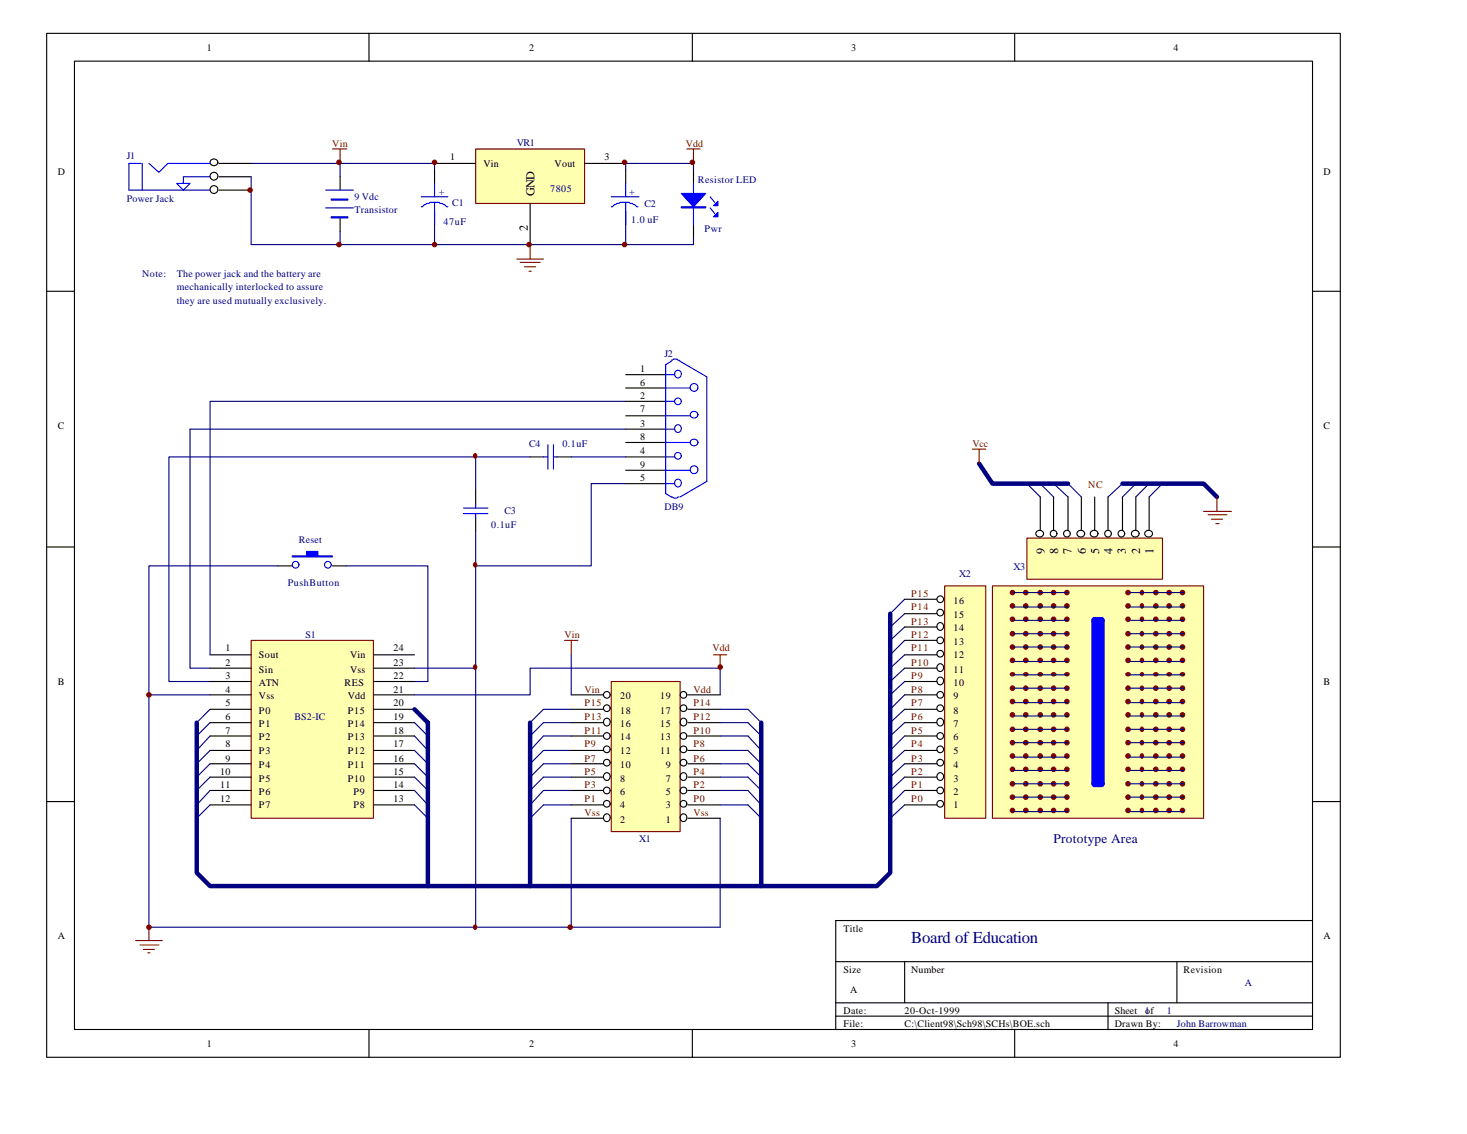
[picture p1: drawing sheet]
<svg xmlns="http://www.w3.org/2000/svg" width="279mm" height="216mm" viewBox="0 0 279 216" stroke-linecap="round" stroke-linejoin="round" font-family="sans-serif">
<g fill="none" stroke="#000" stroke-width=".21">
<path d="M8.9 6.3h246.4v195h-246.4zM14.2 11.6h235.8v184.4h-235.8zM70.3 6.3v5.3M131.9 6.3v5.3M193.3 6.3v5.3M8.9 55.5h5.3M250 55.5h5.3M8.9 104.1h5.3M250 104.1h5.3M8.9 152.6h5.3M250 152.6h5.3M250 175.3h-90.8v20.7"/>
<path d="M70.3 196v5.3M131.9 196v5.3M159.2 183.1h90.8M159.2 190.9h90.8M159.2 193.5h90.8M172.3 183.1v7.8M193.3 196v5.3M211 190.9v5.1M224.2 183.1v7.8"/>
</g>
<path d="M47.8 121.9h23.3v33.9h-23.3z" fill="#ffffb0" stroke="#800000" stroke-width=".21"/>
<g fill="none" stroke="#000" stroke-width=".21">
<path d="M64.8 33.7v2.5M64.8 41.5v2.5M119.2 71.3h7.6M119.2 73.9h7.6M119.2 76.4h7.6M119.2 79.2h7.6M90.6 93.3v2.8M90.6 98.6v2.6M101 87h2.5M106 87h2.8M119.2 81.7h7.6M119.2 84.2h7.6"/>
<path d="M119.2 87h7.6M119.2 89.5h7.6M119.2 92.1h7.6M40 124.7h7.8M40 127.2h7.8M40 129.8h7.8M40 132.3h7.8M40 135h7.8M40 137.6h7.8M71.1 124.7h7.9M71.1 127.2h7.9M71.1 129.8h7.9"/>
<path d="M71.1 132.3h7.9M71.1 135h7.9M71.1 137.6h7.9M40 140.1h7.8M40 142.9h7.8M40 145.4h7.8M40 148h7.8M40 150.5h7.8M40 153.2h7.8M71.1 140.1h7.9M71.1 142.9h7.9M71.1 145.4h7.9"/>
<path d="M71.1 148h7.9M71.1 150.5h7.9M71.1 153.2h7.9"/>
</g>
<g fill="none" stroke="#00f" stroke-width=".21">
<path d="M62 39.6h5.3M62 36.2h5.3M126.8 79.2h4.6M126.8 76.4h1.7M126.8 73.9h4.6M126.8 71.3h1.7M127.8 68.6l.5-.2h.6l5.7 3.4v19.9l-5.1 2.9M127.8 68.8l-1 .6v24.6l1.5 .8h.6l.4-.2M129.8 71.1a.68 .68 0 0 0-1.1-.5 .68 .68 0 0 0 0 1.1 .63 .63 0 0 0 .7 .2 .63 .63 0 0 0 .4-.7M131.7 78.5a.71 .71 0 0 1 1-.1 .71 .71 0 0 1 0 1.1 .71 .71 0 0 1-1-.1 .57 .57 0 0 1 0-.9zM132.9 73.7a.74 .74 0 0 0-1.1-.6 .74 .74 0 0 0 0 1.2 .74 .74 0 0 0 1.1-.5M88.3 97.8h4.6"/>
<path d="M88.3 96.7h4.6M90.6 96.1v.6M90.6 97.8v.8M103.5 87h.9M104.4 84.7v4.6M105.4 87h.6M105.4 84.7v4.6M126.8 92.1h1.7M126.8 89.5h4.6M126.8 87h1.7M126.8 84.2h4.6M126.8 81.7h1.7"/>
<path d="M129.8 81.5a.68 .68 0 0 0-1.1-.5 .68 .68 0 0 0 0 1.1 .63 .63 0 0 0 .7 .2 .63 .63 0 0 0 .4-.7M129.8 91.9a.68 .68 0 0 0-1.1-.6 .68 .68 0 0 0 0 1.2 .63 .63 0 0 0 .7 .1 .63 .63 0 0 0 .4-.6M131.7 83.8a.71 .71 0 0 1 1-.1 .71 .71 0 0 1 0 1.1 .71 .71 0 0 1-1-.1 .57 .57 0 0 1 0-.9zM132.9 89.3a.74 .74 0 0 0-1.1-.6 .74 .74 0 0 0 0 1.3 .74 .74 0 0 0 1.1-.6"/>
<circle cx="129.1" cy="76.4" r=".63"/>
<circle cx="129.1" cy="86.8" r=".63"/>
</g>
<g fill="#00f" stroke="#00f" stroke-width=".21">
<path d="M63.1 37.9h3.2v.2h-3.2z"/>
<path d="M63.1 41.3h3.2v.2h-3.2z"/>
</g>
<path d="M98.4 49.3h5.1M99.1 50h3.8M99.9 50.8h2.1M100.8 51.6h.4M101 46.6v2.7" fill="none" stroke="#800000" stroke-width=".21"/>
<path d="M116.4 129.8h13.1v28.5h-13.1z" fill="#ffffb0" stroke="#800000" stroke-width=".21"/>
<g fill="none" stroke="#000" stroke-width=".21">
<path d="M82.8 32.4v2.5M132.1 32.4v2.5M82.8 40.2v2.6M132.1 42.8v2.5M108.8 137.6h6.1M108.8 135h6.1M108.8 132.3h6.1M116.2 137.4a.68 .68 0 0 0-1-.5 .68 .68 0 0 0-.1 1.1 .63 .63 0 0 0 .8 .1 .63 .63 0 0 0 .3-.6M130.8 137.4a.68 .68 0 0 0-1-.5 .68 .68 0 0 0-.1 1.1 .63 .63 0 0 0 .8 .1 .63 .63 0 0 0 .3-.6M131 137.6h6.2M131 135h6.2M131 132.3h6.2"/>
<path d="M108.8 155.8h6.1M108.8 153.2h6.1M108.8 150.5h6.1M108.8 148h6.1M108.8 145.4h6.1M108.8 142.9h6.1M108.8 140.1h6.1M116.2 155.6a.68 .68 0 0 0-1-.5 .68 .68 0 0 0-.1 1.1 .63 .63 0 0 0 .8 .1 .63 .63 0 0 0 .3-.6M116.2 147.7a.68 .68 0 0 0-1-.5 .68 .68 0 0 0-.1 1.2 .63 .63 0 0 0 .8 .1 .63 .63 0 0 0 .3-.7M130.8 155.6a.68 .68 0 0 0-1-.5 .68 .68 0 0 0-.1 1.1 .63 .63 0 0 0 .8 .1 .63 .63 0 0 0 .3-.6M130.8 147.7a.68 .68 0 0 0-1-.5 .68 .68 0 0 0-.1 1.2 .63 .63 0 0 0 .8 .1 .63 .63 0 0 0 .3-.7M131 155.8h6.2"/>
<path d="M131 153.2h6.2M131 150.5h6.2M131 148h6.2M131 145.4h6.2M131 142.9h6.2M131 140.1h6.2"/>
<circle cx="115.6" cy="132.3" r=".63"/>
<circle cx="115.6" cy="134.8" r=".63"/>
<circle cx="130.2" cy="132.3" r=".63"/>
<circle cx="130.2" cy="134.8" r=".63"/>
<circle cx="115.6" cy="140.1" r=".63"/>
<circle cx="115.6" cy="153" r=".63"/>
<circle cx="115.6" cy="145.2" r=".63"/>
<circle cx="115.6" cy="150.5" r=".63"/>
<circle cx="115.6" cy="142.7" r=".63"/>
<circle cx="130.2" cy="140.1" r=".63"/>
<circle cx="130.2" cy="153" r=".63"/>
<circle cx="130.2" cy="150.5" r=".63"/>
<circle cx="130.2" cy="145.2" r=".63"/>
<circle cx="130.2" cy="142.7" r=".63"/>
</g>
<g fill="none" stroke="#000080" stroke-width=".21">
<path d="M108.8 87h10.4M40 135l-2.5 2.6M40 137.6l-2.5 2.5M79 137.6l2.5 2.5M108.8 137.6h-5.3l-2.5 2.5M108.8 135h-5.3l-2.5 2.6M108.8 124.7v7.6M137.2 135h5.3l2.5 2.6M137.2 137.6h5.3l2.5 2.5M137.2 127.2v5.1M40 140.1l-2.5 2.8M40 142.9l-2.5 2.5"/>
<path d="M40 145.4l-2.5 2.6M40 148l-2.5 2.5M40 150.5l-2.5 2.7M40 153.2l-2.5 2.6M79 153.2l2.5 2.6M79 150.5l2.5 2.7M79 148l2.5 2.5M79 145.4l2.5 2.6M79 142.9l2.5 2.5M79 140.1l2.5 2.8M108.8 153.2h-5.3l-2.5 2.6M108.8 150.5h-5.3l-2.5 2.7"/>
<path d="M108.8 148h-5.3l-2.5 2.5M108.8 145.4h-5.3l-2.5 2.6M108.8 142.9h-5.3l-2.5 2.5M108.8 140.1h-5.3l-2.5 2.8M108.8 155.8v20.7M137.2 140.1h5.3l2.5 2.8M137.2 142.9h5.3l2.5 2.5M137.2 145.4h5.3l2.5 2.6M137.2 148h5.3l2.5 2.5M137.2 150.5h5.3l2.5 2.7M137.2 153.2h5.3l2.5 2.6M137.2 155.8v20.7"/>
</g>
<path d="M107.5 121.9h2.6M108.8 121.9v2.8M135.9 124.7h2.5M137.2 124.7v2.5M25.8 179.1h5.1M26.7 179.9h3.6M28.4 176.5v2.6M27.3 180.8h2.1M28.2 181.4h.4" fill="none" stroke="#800000" stroke-width=".21"/>
<path d="M79 135l2.5 2.6v31.1M101 137.6v31.1M145 137.6v31.1" fill="none" stroke="#000080" stroke-width=".85"/>
<path d="M80.2 37.5h5.1M82.8 38.5h.8l.2 .2h.4l.9 .7h.2M82.8 38.5h-.9l-.2 .2h-.4l-.9 .7h-.2M82.8 34.9v2.6M82.8 38.5v4.3M132.1 34.9v7.9M135.3 39.6l.8 1M135.3 37.5l.8 1" fill="none" stroke="#00f" stroke-width=".21"/>
<g fill="#00f" stroke="#00f" stroke-width=".21">
<path d="M129.8 36.8h4.6l-2.3 2.6z" fill-rule="evenodd"/>
<path d="M136.7 40.4v.9h-.8z" fill-rule="evenodd"/>
<path d="M136.7 38.3v.9h-.8z" fill-rule="evenodd"/>
</g>
<path d="M129.8 39.4h4.6v.2h-4.6z" fill="#00f" stroke="#00f" stroke-width=".21"/>
<path d="M90.6 28.4h20.7v10.3h-20.7z" fill="#ffffb0" stroke="#800000" stroke-width=".21"/>
<path d="M82.8 31.1h7.8M101 38.7v7.9M111.3 31.1h7.9M52.9 107.7h2.8M63.3 107.7h2.7" fill="none" stroke="#000" stroke-width=".21"/>
<path d="M130.8 28.4h2.5M132.1 28.4v2.7" fill="none" stroke="#800000" stroke-width=".21"/>
<g fill="none" stroke="#000080" stroke-width=".21">
<path d="M47.8 31.1h35v1.3M119.2 31.1h12.9v1.3M47.8 46.6h35M64.8 44v2.6M82.8 42.8v3.8h49.3v-1.3M119.2 76.4h-79.2v48.3M101 87h-68.8v42.8h7.8M119.2 81.7h-83v45.5h3.8M52.9 107.7h-24.5v68.8h108.8M66 107.7h15.5v22.1h-2.5M172.3 114.1l-2.8 2.7M172.3 116.8l-2.8 2.6"/>
<path d="M172.3 119.4l-2.8 2.5M28.4 132.3h11.6M137.2 127.2h-36.2v5.1h-22M172.3 121.9l-2.8 2.8M172.3 124.7l-2.8 2.5M172.3 127.2l-2.8 2.6M172.3 129.8l-2.8 2.5M172.3 132.3l-2.8 2.7M172.3 135l-2.8 2.6M172.3 137.6l-2.8 2.5M172.3 140.1l-2.8 2.8M172.3 142.9l-2.8 2.5"/>
<path d="M172.3 145.4l-2.8 2.6M172.3 148l-2.8 2.5M172.3 150.5l-2.8 2.7M172.3 153.2l-2.8 2.6"/>
</g>
<path d="M55.7 105.8h2.7v-.8h2.1v.8h2.8v.2h-7.6z" fill-rule="evenodd" fill="#00f" stroke="#00f" stroke-width=".21"/>
<g fill="none" stroke="#00f" stroke-width=".21">
<circle cx="56.3" cy="107.5" r=".63"/>
<circle cx="62.4" cy="107.5" r=".63"/>
</g>
<path d="M169.5 116.8v49.4l-2.5 2.5h-127l-2.5-2.5v-28.6" fill="none" stroke="#000080" stroke-width=".85"/>
<g fill="#ffffb0" stroke="#800000" stroke-width=".21">
<path d="M189 111.5h40.2v44.3h-40.2z"/>
<path d="M179.9 111.5h7.8v44.3h-7.8z"/>
</g>
<g fill="none" stroke="#000" stroke-width=".21">
<path d="M172.3 119.4h6.1M172.3 116.8h6.1M172.3 114.1h6.1M179.7 119.2a.68 .68 0 0 0-1-.5 .68 .68 0 0 0-.1 1.1 .63 .63 0 0 0 .8 .1 .63 .63 0 0 0 .3-.6M172.3 137.6h6.1M172.3 135h6.1M172.3 132.3h6.1M172.3 129.8h6.1M172.3 127.2h6.1M172.3 124.7h6.1M172.3 121.9h6.1M179.7 137.4a.68 .68 0 0 0-1-.5 .68 .68 0 0 0-.1 1.1 .63 .63 0 0 0 .8 .1 .63 .63 0 0 0 .3-.6"/>
<path d="M179.7 129.5a.68 .68 0 0 0-1-.5 .68 .68 0 0 0-.1 1.2 .63 .63 0 0 0 .8 .1 .63 .63 0 0 0 .3-.7M179.7 127a.68 .68 0 0 0-1-.5 .68 .68 0 0 0-.1 1.1 .63 .63 0 0 0 .8 .2 .63 .63 0 0 0 .3-.7M172.3 153.2h6.1M172.3 150.5h6.1M172.3 148h6.1M172.3 145.4h6.1M172.3 142.9h6.1M172.3 140.1h6.1M179.7 147.7a.68 .68 0 0 0-1-.5 .68 .68 0 0 0-.1 1.2 .63 .63 0 0 0 .8 .1 .63 .63 0 0 0 .3-.7"/>
<circle cx="179.1" cy="116.6" r=".63"/>
<circle cx="179.1" cy="114.1" r=".63"/>
<circle cx="179.1" cy="132.3" r=".63"/>
<circle cx="179.1" cy="124.5" r=".63"/>
<circle cx="179.1" cy="134.8" r=".63"/>
<circle cx="179.1" cy="121.9" r=".63"/>
<circle cx="179.1" cy="140.1" r=".63"/>
<circle cx="179.1" cy="153" r=".63"/>
<circle cx="179.1" cy="145.2" r=".63"/>
<circle cx="179.1" cy="150.5" r=".63"/>
<circle cx="179.1" cy="142.7" r=".63"/>
</g>
<path d="M195.6 102.4h25.8v7.9h-25.8z" fill="#ffffb0" stroke="#800000" stroke-width=".21"/>
<g fill="none" stroke="#000" stroke-width=".21">
<path d="M40.2 30.5a.71 .71 0 0 1 1.1-.1 .71 .71 0 0 1 0 1 .71 .71 0 0 1-1.1 0 .57 .57 0 0 1 0-.9zM41.5 33.4a.74 .74 0 0 0-1.1-.5 .74 .74 0 0 0 0 1.2 .74 .74 0 0 0 1.1-.6M41.5 36a.74 .74 0 0 0-1.1-.6 .74 .74 0 0 0 0 1.3 .74 .74 0 0 0 1.1-.6M41.7 31.1h6.1M41.7 33.7h6.1M41.7 36.2h6.1M119.2 32.4v2.5M119.2 40.2v2.6M198.1 94.6v6.4M200.7 94.6v6.4M203.4 94.6v6.4M206 94.6v6.4"/>
<path d="M208.5 94.6v6.4M211 94.6v6.4M213.8 94.6v6.4M216.3 94.6v6.4M218.9 94.6v6.4M197.5 101.2a.71 .71 0 0 1 1-.1 .71 .71 0 0 1 0 1 .71 .71 0 0 1-1-.1 .57 .57 0 0 1 0-.8zM205.3 101.2a.71 .71 0 0 1 1.1-.1 .71 .71 0 0 1 0 1 .71 .71 0 0 1-1.1-.1 .57 .57 0 0 1 0-.8zM207.9 101.2a.71 .71 0 0 1 1-.1 .71 .71 0 0 1 0 1 .71 .71 0 0 1-1-.1 .57 .57 0 0 1 0-.8zM215.7 101.2a.71 .71 0 0 1 1-.1 .71 .71 0 0 1 0 1 .71 .71 0 0 1-1-.1 .57 .57 0 0 1 0-.8zM218.2 101.2a.71 .71 0 0 1 1.1-.1 .71 .71 0 0 1 0 1 .71 .71 0 0 1-1.1-.1 .57 .57 0 0 1 0-.8z"/>
<circle cx="200.7" cy="101.6" r=".63"/>
<circle cx="203.2" cy="101.6" r=".63"/>
<circle cx="211" cy="101.6" r=".63"/>
<circle cx="213.6" cy="101.6" r=".63"/>
</g>
<g fill="#800000" stroke="#800000" stroke-width=".21">
<path d="M217.3 112.5a.38 .38 0 0 1 .5 .3 .38 .38 0 0 1-.5 .4 .5 .5 0 0 1 0-.7z"/>
<path d="M217.3 115a.38 .38 0 0 1 .5 .4 .38 .38 0 0 1-.5 .3 .5 .5 0 0 1 0-.7z"/>
<path d="M217.3 117.5a.38 .38 0 0 1 .5 .4 .38 .38 0 0 1-.5 .4 .5 .5 0 0 1 0-.8z"/>
<path d="M217.3 120.3a.38 .38 0 0 1 .5 .4 .38 .38 0 0 1-.5 .3 .5 .5 0 0 1 0-.7z"/>
<path d="M217.3 122.8a.38 .38 0 0 1 .5 .4 .38 .38 0 0 1-.5 .4 .5 .5 0 0 1 0-.8z"/>
<path d="M217.3 125.4a.38 .38 0 0 1 .5 .3 .38 .38 0 0 1-.5 .4 .5 .5 0 0 1 0-.7z"/>
<path d="M217.3 130.7a.38 .38 0 0 1 .5 .3 .38 .38 0 0 1-.5 .4 .5 .5 0 0 1 0-.7z"/>
<path d="M217.3 133.2a.38 .38 0 0 1 .5 .4 .38 .38 0 0 1-.5 .3 .5 .5 0 0 1 0-.7z"/>
<path d="M217.3 135.7a.38 .38 0 0 1 .5 .4 .38 .38 0 0 1-.5 .4 .5 .5 0 0 1 0-.8z"/>
<path d="M217.3 138.5a.38 .38 0 0 1 .5 .4 .38 .38 0 0 1-.5 .3 .5 .5 0 0 1 0-.7z"/>
<path d="M217.3 141a.38 .38 0 0 1 .5 .4 .38 .38 0 0 1-.5 .4 .5 .5 0 0 1 0-.8z"/>
<path d="M217.3 143.6a.38 .38 0 0 1 .5 .3 .38 .38 0 0 1-.5 .4 .5 .5 0 0 1 0-.7z"/>
<path d="M217.3 146.1a.38 .38 0 0 1 .5 .4 .38 .38 0 0 1-.5 .3 .5 .5 0 0 1 0-.7z"/>
<path d="M217.3 148.9a.38 .38 0 0 1 .5 .3 .38 .38 0 0 1-.5 .4 .5 .5 0 0 1 0-.7z"/>
<path d="M217.3 151.4a.38 .38 0 0 1 .5 .4 .38 .38 0 0 1-.5 .3 .5 .5 0 0 1 0-.7z"/>
<path d="M217.3 153.9a.38 .38 0 0 1 .5 .4 .38 .38 0 0 1-.5 .4 .5 .5 0 0 1 0-.8z"/>
<path d="M90.3 176.2a.38 .38 0 0 1 .5 .3 .38 .38 0 0 1-.5 .4 .5 .5 0 0 1 0-.7z"/>
<path d="M90.3 86.4a.38 .38 0 0 1 .5 .4 .38 .38 0 0 1-.5 .3 .5 .5 0 0 1 0-.7z"/>
<path d="M90.3 126.6a.38 .38 0 0 1 .5 .4 .38 .38 0 0 1-.5 .4 .5 .5 0 0 1 0-.8z"/>
<path d="M90.3 107.2a.38 .38 0 0 1 .5 .3 .38 .38 0 0 1-.5 .4 .5 .5 0 0 1 0-.7z"/>
<circle cx="192.8" cy="115.4" r=".42"/>
<circle cx="200.7" cy="112.8" r=".42"/>
<circle cx="195.4" cy="112.8" r=".42"/>
<circle cx="214.8" cy="112.8" r=".42"/>
<circle cx="220.1" cy="112.8" r=".42"/>
<circle cx="222.7" cy="112.8" r=".42"/>
<circle cx="225.2" cy="112.8" r=".42"/>
<circle cx="214.8" cy="115.4" r=".42"/>
<circle cx="220.1" cy="115.4" r=".42"/>
<circle cx="222.7" cy="115.4" r=".42"/>
<circle cx="225.2" cy="115.4" r=".42"/>
<circle cx="214.8" cy="117.9" r=".42"/>
<circle cx="220.1" cy="117.9" r=".42"/>
<circle cx="222.7" cy="117.9" r=".42"/>
<circle cx="225.2" cy="117.9" r=".42"/>
<circle cx="214.8" cy="120.7" r=".42"/>
<circle cx="220.1" cy="120.7" r=".42"/>
<circle cx="222.7" cy="120.6" r=".42"/>
<circle cx="225.2" cy="120.6" r=".42"/>
<circle cx="214.8" cy="123.2" r=".42"/>
<circle cx="220.1" cy="123.2" r=".42"/>
<circle cx="222.7" cy="123.2" r=".42"/>
<circle cx="225.2" cy="123.2" r=".42"/>
<circle cx="214.8" cy="125.7" r=".42"/>
<circle cx="220.1" cy="125.7" r=".42"/>
<circle cx="222.7" cy="125.7" r=".42"/>
<circle cx="225.2" cy="125.7" r=".42"/>
<circle cx="214.9" cy="128.4" r=".38"/>
<circle cx="217.5" cy="128.4" r=".32"/>
<circle cx="220.2" cy="128.4" r=".38"/>
<circle cx="222.7" cy="128.4" r=".38"/>
<circle cx="225.3" cy="128.4" r=".38"/>
<circle cx="214.8" cy="131" r=".42"/>
<circle cx="220.1" cy="131" r=".42"/>
<circle cx="222.7" cy="131" r=".42"/>
<circle cx="225.2" cy="131" r=".42"/>
<circle cx="214.8" cy="133.6" r=".42"/>
<circle cx="220.1" cy="133.6" r=".42"/>
<circle cx="222.7" cy="133.6" r=".42"/>
<circle cx="225.2" cy="133.6" r=".42"/>
<circle cx="214.8" cy="136.1" r=".42"/>
<circle cx="220.1" cy="136.1" r=".42"/>
<circle cx="222.7" cy="136.1" r=".42"/>
<circle cx="225.2" cy="136.1" r=".42"/>
<circle cx="214.8" cy="138.9" r=".42"/>
<circle cx="220.1" cy="138.9" r=".42"/>
<circle cx="222.7" cy="138.9" r=".42"/>
<circle cx="225.2" cy="138.9" r=".42"/>
<circle cx="214.8" cy="141.4" r=".42"/>
<circle cx="220.1" cy="141.4" r=".42"/>
<circle cx="222.7" cy="141.4" r=".42"/>
<circle cx="225.2" cy="141.4" r=".42"/>
<circle cx="214.8" cy="143.9" r=".42"/>
<circle cx="220.1" cy="143.9" r=".42"/>
<circle cx="222.7" cy="143.9" r=".42"/>
<circle cx="225.2" cy="143.9" r=".42"/>
<circle cx="214.8" cy="146.5" r=".42"/>
<circle cx="220.1" cy="146.5" r=".42"/>
<circle cx="222.7" cy="146.5" r=".42"/>
<circle cx="225.2" cy="146.5" r=".42"/>
<circle cx="214.8" cy="149.2" r=".42"/>
<circle cx="220.1" cy="149.2" r=".42"/>
<circle cx="222.7" cy="149.2" r=".42"/>
<circle cx="225.2" cy="149.2" r=".42"/>
<circle cx="214.8" cy="151.8" r=".42"/>
<circle cx="220.1" cy="151.8" r=".42"/>
<circle cx="222.7" cy="151.8" r=".42"/>
<circle cx="225.2" cy="151.8" r=".42"/>
<circle cx="214.8" cy="154.3" r=".42"/>
<circle cx="220.1" cy="154.3" r=".42"/>
<circle cx="222.7" cy="154.3" r=".42"/>
<circle cx="225.2" cy="154.3" r=".42"/>
<circle cx="192.8" cy="154.3" r=".42"/>
<circle cx="195.4" cy="154.3" r=".42"/>
<circle cx="198.1" cy="154.3" r=".42"/>
<circle cx="200.7" cy="154.3" r=".42"/>
<circle cx="203.2" cy="154.3" r=".42"/>
<circle cx="192.8" cy="151.8" r=".42"/>
<circle cx="195.4" cy="151.8" r=".42"/>
<circle cx="198.1" cy="151.8" r=".42"/>
<circle cx="200.7" cy="151.8" r=".42"/>
<circle cx="203.2" cy="151.8" r=".42"/>
<circle cx="192.8" cy="149.2" r=".42"/>
<circle cx="195.4" cy="149.2" r=".42"/>
<circle cx="198.1" cy="149.2" r=".42"/>
<circle cx="200.7" cy="149.2" r=".42"/>
<circle cx="203.2" cy="149.2" r=".42"/>
<circle cx="192.8" cy="146.5" r=".42"/>
<circle cx="195.4" cy="146.5" r=".42"/>
<circle cx="198.1" cy="146.5" r=".42"/>
<circle cx="200.7" cy="146.5" r=".42"/>
<circle cx="203.2" cy="146.5" r=".42"/>
<circle cx="192.8" cy="143.9" r=".42"/>
<circle cx="195.4" cy="143.9" r=".42"/>
<circle cx="198.1" cy="143.9" r=".42"/>
<circle cx="200.7" cy="143.9" r=".42"/>
<circle cx="203.2" cy="143.9" r=".42"/>
<circle cx="192.8" cy="141.4" r=".42"/>
<circle cx="195.4" cy="141.4" r=".42"/>
<circle cx="198.1" cy="141.4" r=".42"/>
<circle cx="200.7" cy="141.4" r=".42"/>
<circle cx="203.2" cy="141.4" r=".42"/>
<circle cx="192.8" cy="138.9" r=".42"/>
<circle cx="195.4" cy="138.9" r=".42"/>
<circle cx="198.1" cy="138.9" r=".42"/>
<circle cx="200.7" cy="138.9" r=".42"/>
<circle cx="203.2" cy="138.9" r=".42"/>
<circle cx="192.8" cy="136.1" r=".42"/>
<circle cx="195.4" cy="136.1" r=".42"/>
<circle cx="198.1" cy="136.1" r=".42"/>
<circle cx="200.7" cy="136.1" r=".42"/>
<circle cx="203.2" cy="136.1" r=".42"/>
<circle cx="192.8" cy="133.6" r=".42"/>
<circle cx="195.4" cy="133.6" r=".42"/>
<circle cx="198.1" cy="133.6" r=".42"/>
<circle cx="200.7" cy="133.6" r=".42"/>
<circle cx="203.2" cy="133.6" r=".42"/>
<circle cx="192.8" cy="131" r=".42"/>
<circle cx="195.4" cy="131" r=".42"/>
<circle cx="198.1" cy="131" r=".42"/>
<circle cx="200.7" cy="131" r=".42"/>
<circle cx="203.2" cy="131" r=".42"/>
<circle cx="192.9" cy="128.4" r=".38"/>
<circle cx="195.4" cy="128.4" r=".38"/>
<circle cx="198.2" cy="128.4" r=".38"/>
<circle cx="200.7" cy="128.4" r=".38"/>
<circle cx="203.3" cy="128.4" r=".38"/>
<circle cx="192.8" cy="125.7" r=".42"/>
<circle cx="195.4" cy="125.7" r=".42"/>
<circle cx="198.1" cy="125.7" r=".42"/>
<circle cx="200.7" cy="125.7" r=".42"/>
<circle cx="203.2" cy="125.7" r=".42"/>
<circle cx="192.8" cy="123.2" r=".42"/>
<circle cx="195.4" cy="123.2" r=".42"/>
<circle cx="198.1" cy="123.2" r=".42"/>
<circle cx="200.7" cy="123.2" r=".42"/>
<circle cx="203.2" cy="123.2" r=".42"/>
<circle cx="192.8" cy="120.6" r=".42"/>
<circle cx="195.4" cy="120.6" r=".42"/>
<circle cx="198.1" cy="120.7" r=".42"/>
<circle cx="200.7" cy="120.7" r=".42"/>
<circle cx="203.2" cy="120.7" r=".42"/>
<circle cx="192.8" cy="117.9" r=".42"/>
<circle cx="195.4" cy="117.9" r=".42"/>
<circle cx="198.1" cy="117.9" r=".42"/>
<circle cx="200.7" cy="117.9" r=".42"/>
<circle cx="203.2" cy="117.9" r=".42"/>
<circle cx="195.4" cy="115.4" r=".42"/>
<circle cx="198.1" cy="115.4" r=".42"/>
<circle cx="200.7" cy="115.4" r=".42"/>
<circle cx="203.2" cy="115.4" r=".42"/>
<circle cx="198.1" cy="112.8" r=".42"/>
<circle cx="192.8" cy="112.8" r=".42"/>
<circle cx="203.2" cy="112.8" r=".42"/>
<circle cx="100.8" cy="46.6" r=".42"/>
<circle cx="82.8" cy="30.9" r=".42"/>
<circle cx="119" cy="30.9" r=".42"/>
<circle cx="82.8" cy="46.6" r=".42"/>
<circle cx="64.6" cy="46.6" r=".42"/>
<circle cx="119" cy="46.6" r=".42"/>
<circle cx="108.6" cy="176.5" r=".42"/>
<circle cx="28.4" cy="176.5" r=".42"/>
<circle cx="137.2" cy="127" r=".42"/>
<circle cx="28.4" cy="132.3" r=".42"/>
<circle cx="131.9" cy="30.9" r=".42"/>
<circle cx="64.6" cy="30.9" r=".42"/>
<circle cx="47.6" cy="36.2" r=".42"/>
</g>
<g fill="none" stroke="#000080" stroke-width=".21">
<path d="M47.8 33.7v12.9M64.8 31.1v2.6M119.2 31.1v1.3M119.2 42.8v3.8M90.6 87v6.3M119.2 92.1h-6.6v15.6h-22M195.6 92.1l2.5 2.5M198.1 92.1l2.6 2.5M200.7 92.1l2.7 2.5M203.4 92.1l2.6 2.5M213.8 92.1l-2.8 2.5M216.3 92.1l-2.5 2.5"/>
<path d="M218.9 92.1l-2.6 2.5M221.4 92.1l-2.5 2.5M90.6 101.2v75.3M193 112.8h10.4M193 115.6h10.4M193 118.1h10.4M215.1 112.8h10.3M215.1 115.6h10.3M215.1 118.1h10.3M79 127.2h11.6M193 120.6h10.4M193 123.2h10.4"/>
<path d="M193 125.9h10.4M193 128.5h10.4M193 131h10.4M193 133.8h10.4M193 136.3h10.4M193 138.9h10.4M215.1 120.6h10.3M215.1 123.2h10.3M215.1 125.9h10.3M215.1 128.5h10.3M215.1 131h10.3M215.1 133.8h10.3"/>
<path d="M215.1 136.3h10.3M215.1 138.9h10.3M193 141.4h10.4M193 144.1h10.4M193 146.7h10.4M193 149.2h10.4M193 151.8h10.4M193 154.5h10.4M215.1 141.4h10.3M215.1 144.1h10.3M215.1 146.7h10.3M215.1 149.2h10.3"/>
<path d="M215.1 151.8h10.3M215.1 154.5h10.3"/>
</g>
<path d="M208.5 118.1h1.3v31.1h-1.3z" fill="none" stroke="#00f" stroke-width="1.3"/>
<path d="M186.5 88.3l2.5 3.8h14.4M213.8 92.1h15.4l2.6 2.5" fill="none" stroke="#000080" stroke-width=".85"/>
<path d="M63.3 28.4h2.7M64.8 28.4v2.7M185.2 85.5h2.5M186.5 85.5v2.8M229.2 97.4h5.3M230.1 98h3.6M230.7 98.8h2.1M231.6 99.7h.6M231.8 94.6v2.8" fill="none" stroke="#800000" stroke-width=".21"/>
<path d="M26.9 31.1h-2.3v5.1h15.4M27.1 31.1v5.1M28.4 31.1l1.9 1.7 1.7-1.7h8M40 33.7h-5.1v1.2h-1.2l1.2 1.3 1.3-1.3h-1.3M116.4 37.5h5.3M119.2 38.5h.6l.2 .2h.4l.9 .7h.2M119.2 38.5h-1.1l-1.7 .9M119.2 34.9v2.6M119.2 38.5v4.3" fill="none" stroke="#00f" stroke-width=".21"/>
<text font-size="3.2" fill="#000080" x="173.6" y="179.5">Board of Education</text>
<text font-size="2.5" fill="#000080" x="200.7" y="160.4">Prototype Area</text>
<g font-size="2.3">
<text x="101.8" y="37.3" transform="rotate(-90 101.8 37.3)">GND</text>
<text x="100.5" y="44" transform="rotate(-90 100.5 44)">2</text>
<text x="199" y="105.4" transform="rotate(-90 199 105.4)">9</text>
<text x="201.5" y="105.4" transform="rotate(-90 201.5 105.4)">8</text>
<text x="204" y="105.4" transform="rotate(-90 204 105.4)">7</text>
<text x="206.8" y="105.4" transform="rotate(-90 206.8 105.4)">6</text>
<text x="209.3" y="105.4" transform="rotate(-90 209.3 105.4)">5</text>
<text x="211.9" y="105.4" transform="rotate(-90 211.9 105.4)">4</text>
<text x="214.4" y="105.4" transform="rotate(-90 214.4 105.4)">3</text>
<text x="217.2" y="105.4" transform="rotate(-90 217.2 105.4)">2</text>
<text x="219.7" y="105.4" transform="rotate(-90 219.7 105.4)">1</text>
</g>
<g font-size="1.9">
<text x="39.4" y="9.7">1</text>
<text x="100.8" y="9.7">2</text>
<text x="162.1" y="9.7">3</text>
<text x="223.5" y="9.7">4</text>
<text x="11" y="33.2">D</text>
<text x="85.7" y="30.5">1</text>
<text x="92.1" y="31.8">Vin</text>
<text x="105.6" y="31.8">Vout</text>
<text x="115.1" y="30.5">3</text>
<text x="252.1" y="33.2">D</text>
<text x="121.9" y="70.9">1</text>
<text x="121.9" y="73.4">6</text>
<text x="121.9" y="76">2</text>
<text x="11" y="81.7">C</text>
<text x="121.9" y="78.5">7</text>
<text x="121.9" y="81.3">3</text>
<text x="121.9" y="83.8">8</text>
<text x="252.1" y="81.7">C</text>
<text x="121.9" y="86.4">4</text>
<text x="121.9" y="89.1">9</text>
<text x="121.9" y="91.7">5</text>
<text x="181.6" y="117.7">15</text>
<text x="181.6" y="114.9">16</text>
<text x="43" y="124">1</text>
<text x="49.3" y="125.3">Sout</text>
<text x="66.7" y="125.3">Vin</text>
<text x="74.9" y="124">24</text>
<text x="181.6" y="125.3">12</text>
<text x="181.6" y="122.8">13</text>
<text x="181.6" y="120.2">14</text>
<text x="11" y="130.4">B</text>
<text x="43" y="126.8">2</text>
<text x="43" y="129.3">3</text>
<text x="43" y="131.9">4</text>
<text x="49.3" y="128.1">Sin</text>
<text x="49.3" y="130.6">ATN</text>
<text x="65.6" y="130.6">RES</text>
<text x="66.7" y="128.1">Vss</text>
<text x="74.9" y="129.3">22</text>
<text x="74.9" y="126.8">23</text>
<text x="74.9" y="131.9">21</text>
<text x="181.6" y="130.6">10</text>
<text x="181.6" y="128.1">11</text>
<text x="252.1" y="130.4">B</text>
<text x="43" y="134.4">5</text>
<text x="43" y="137.2">6</text>
<text x="49.3" y="133.1">Vss</text>
<text x="49.3" y="135.9">P0</text>
<text x="66.3" y="135.9">P15</text>
<text x="66.3" y="133.1">Vdd</text>
<text x="74.9" y="137.2">19</text>
<text x="74.9" y="134.4">20</text>
<text x="118.1" y="135.9">18</text>
<text x="118.1" y="133.1">20</text>
<text x="125.7" y="135.9">17</text>
<text x="125.7" y="133.1">19</text>
<text x="181.6" y="135.9">8</text>
<text x="181.6" y="133.1">9</text>
<text x="43" y="139.7">7</text>
<text x="43" y="142.2">8</text>
<text x="49.3" y="138.4">P1</text>
<text x="49.3" y="141">P2</text>
<text x="49.3" y="143.5">P3</text>
<text x="66.3" y="143.5">P12</text>
<text x="66.3" y="141">P13</text>
<text x="66.3" y="138.4">P14</text>
<text x="74.9" y="142.2">17</text>
<text x="74.9" y="139.7">18</text>
<text x="118.1" y="143.5">12</text>
<text x="118.1" y="141">14</text>
<text x="118.1" y="138.4">16</text>
<text x="125.7" y="143.5">11</text>
<text x="125.7" y="141">13</text>
<text x="125.7" y="138.4">15</text>
<text x="181.6" y="143.5">5</text>
<text x="181.6" y="141">6</text>
<text x="181.6" y="138.4">7</text>
<text x="41.9" y="147.5">10</text>
<text x="43" y="145">9</text>
<text x="49.3" y="146.3">P4</text>
<text x="49.3" y="148.8">P5</text>
<text x="66.3" y="148.8">P10</text>
<text x="66.3" y="146.3">P11</text>
<text x="74.9" y="147.5">15</text>
<text x="74.9" y="145">16</text>
<text x="118.1" y="148.8">8</text>
<text x="118.1" y="146.3">10</text>
<text x="126.8" y="148.8">7</text>
<text x="126.8" y="146.3">9</text>
<text x="181.6" y="148.8">3</text>
<text x="181.6" y="146.3">4</text>
<text x="41.9" y="150.1">11</text>
<text x="41.9" y="152.6">12</text>
<text x="49.3" y="151.3">P6</text>
<text x="49.3" y="153.9">P7</text>
<text x="67.3" y="153.9">P8</text>
<text x="67.3" y="151.3">P9</text>
<text x="74.9" y="152.6">13</text>
<text x="74.9" y="150.1">14</text>
<text x="118.1" y="153.9">4</text>
<text x="118.1" y="151.3">6</text>
<text x="126.8" y="153.9">3</text>
<text x="126.8" y="151.3">5</text>
<text x="181.6" y="153.9">1</text>
<text x="181.6" y="151.3">2</text>
<text x="118.1" y="156.6">2</text>
<text x="126.8" y="156.6">1</text>
<text x="11" y="178.9">A</text>
<text x="160.7" y="177.4">Title</text>
<text x="252.1" y="178.9">A</text>
<text x="160.7" y="185.2">Size</text>
<text x="173.6" y="185.2">Number</text>
<text x="225.4" y="185.2">Revision</text>
<text x="161.9" y="189">A</text>
<text x="160.7" y="193">Date:</text>
<text x="160.7" y="195.6">File:</text>
<text x="172.3" y="193">20-Oct-1999</text>
<text x="172.3" y="195.6">C:\Client98\Sch98\SCHs\BOE.sch</text>
<text x="212.3" y="193">Sheet</text>
<text x="212.3" y="195.6">Drawn By:</text>
<text x="218.1" y="193">of</text>
<text x="39.4" y="199.4">1</text>
<text x="100.8" y="199.4">2</text>
<text x="162.1" y="199.4">3</text>
<text x="223.5" y="199.4">4</text>
</g>
<g font-size="1.9" fill="#800000">
<text x="63.3" y="27.9">Vin</text>
<text x="130.6" y="27.9">Vdd</text>
<text x="185.2" y="85.1">Vcc</text>
<text x="207.2" y="92.9">NC</text>
<text x="173.6" y="113.7">P15</text>
<text x="173.6" y="116.2">P14</text>
<text x="173.6" y="119">P13</text>
<text x="107.5" y="121.5">Vin</text>
<text x="135.7" y="124">Vdd</text>
<text x="173.6" y="121.5">P12</text>
<text x="173.6" y="124">P11</text>
<text x="111.3" y="131.9">Vin</text>
<text x="132.1" y="131.9">Vdd</text>
<text x="173.6" y="126.8">P10</text>
<text x="173.6" y="129.3">P9</text>
<text x="173.6" y="131.9">P8</text>
<text x="111.3" y="134.4">P15</text>
<text x="111.3" y="137.2">P13</text>
<text x="132.1" y="137.2">P12</text>
<text x="132.1" y="134.4">P14</text>
<text x="173.6" y="134.4">P7</text>
<text x="173.6" y="137.2">P6</text>
<text x="111.3" y="139.7">P11</text>
<text x="111.3" y="142.2">P9</text>
<text x="132.1" y="142.2">P8</text>
<text x="132.1" y="139.7">P10</text>
<text x="173.6" y="139.7">P5</text>
<text x="173.6" y="142.2">P4</text>
<text x="111.3" y="145">P7</text>
<text x="111.3" y="147.5">P5</text>
<text x="132.1" y="147.5">P4</text>
<text x="132.1" y="145">P6</text>
<text x="173.6" y="145">P3</text>
<text x="173.6" y="147.5">P2</text>
<text x="111.3" y="150.1">P3</text>
<text x="111.3" y="152.6">P1</text>
<text x="111.3" y="155.4">Vss</text>
<text x="132.1" y="152.6">P0</text>
<text x="132.1" y="150.1">P2</text>
<text x="132.1" y="155.4">Vss</text>
<text x="173.6" y="152.6">P0</text>
<text x="173.6" y="150.1">P1</text>
</g>
<g font-size="1.9" fill="#000080">
<text x="98.4" y="27.7">VR1</text>
<text x="24.1" y="30.3">J1</text>
<text x="132.9" y="34.9">Resistor LED</text>
<text x="24.1" y="38.5">Power Jack</text>
<text x="67.5" y="38.1">9 Vdc</text>
<text x="67.5" y="40.6">Transistor</text>
<text x="83.6" y="37">+</text>
<text x="86.1" y="39.2">C1</text>
<text x="104.8" y="36.6">7805</text>
<text x="119.8" y="37">+</text>
<text x="122.8" y="39.4">C2</text>
<text x="84.5" y="42.8">47uF</text>
<text x="120.2" y="42.5">1.0 uF</text>
<text x="134.2" y="44.2">Pwr</text>
<text x="27.1" y="52.7">Note:</text>
<text x="33.7" y="52.7">The power jack and the battery are</text>
<text x="33.7" y="55.2">mechanically interlocked to assure</text>
<text x="33.7" y="57.8">they are used mutually exclusively.</text>
<text x="126.6" y="67.9">J2</text>
<text x="100.8" y="85.1">C4</text>
<text x="107.1" y="85.1">0.1uF</text>
<text x="93.6" y="100.5">0.1uF</text>
<text x="96.1" y="97.8">C3</text>
<text x="126.6" y="97.2">DB9</text>
<text x="56.9" y="103.3">Reset</text>
<text x="54.8" y="111.5">PushButton</text>
<text x="182.7" y="109.9">X2</text>
<text x="193" y="108.6">X3</text>
<text x="58.2" y="121.5">S1</text>
<text x="56.1" y="137.2">BS2-IC</text>
<text x="121.7" y="160.2">X1</text>
<text x="237.1" y="187.7">A</text>
<text x="218" y="193">1</text>
<text x="222.2" y="193">1</text>
<text x="224.2" y="195.6">John Barrowman</text>
</g>
</svg>
